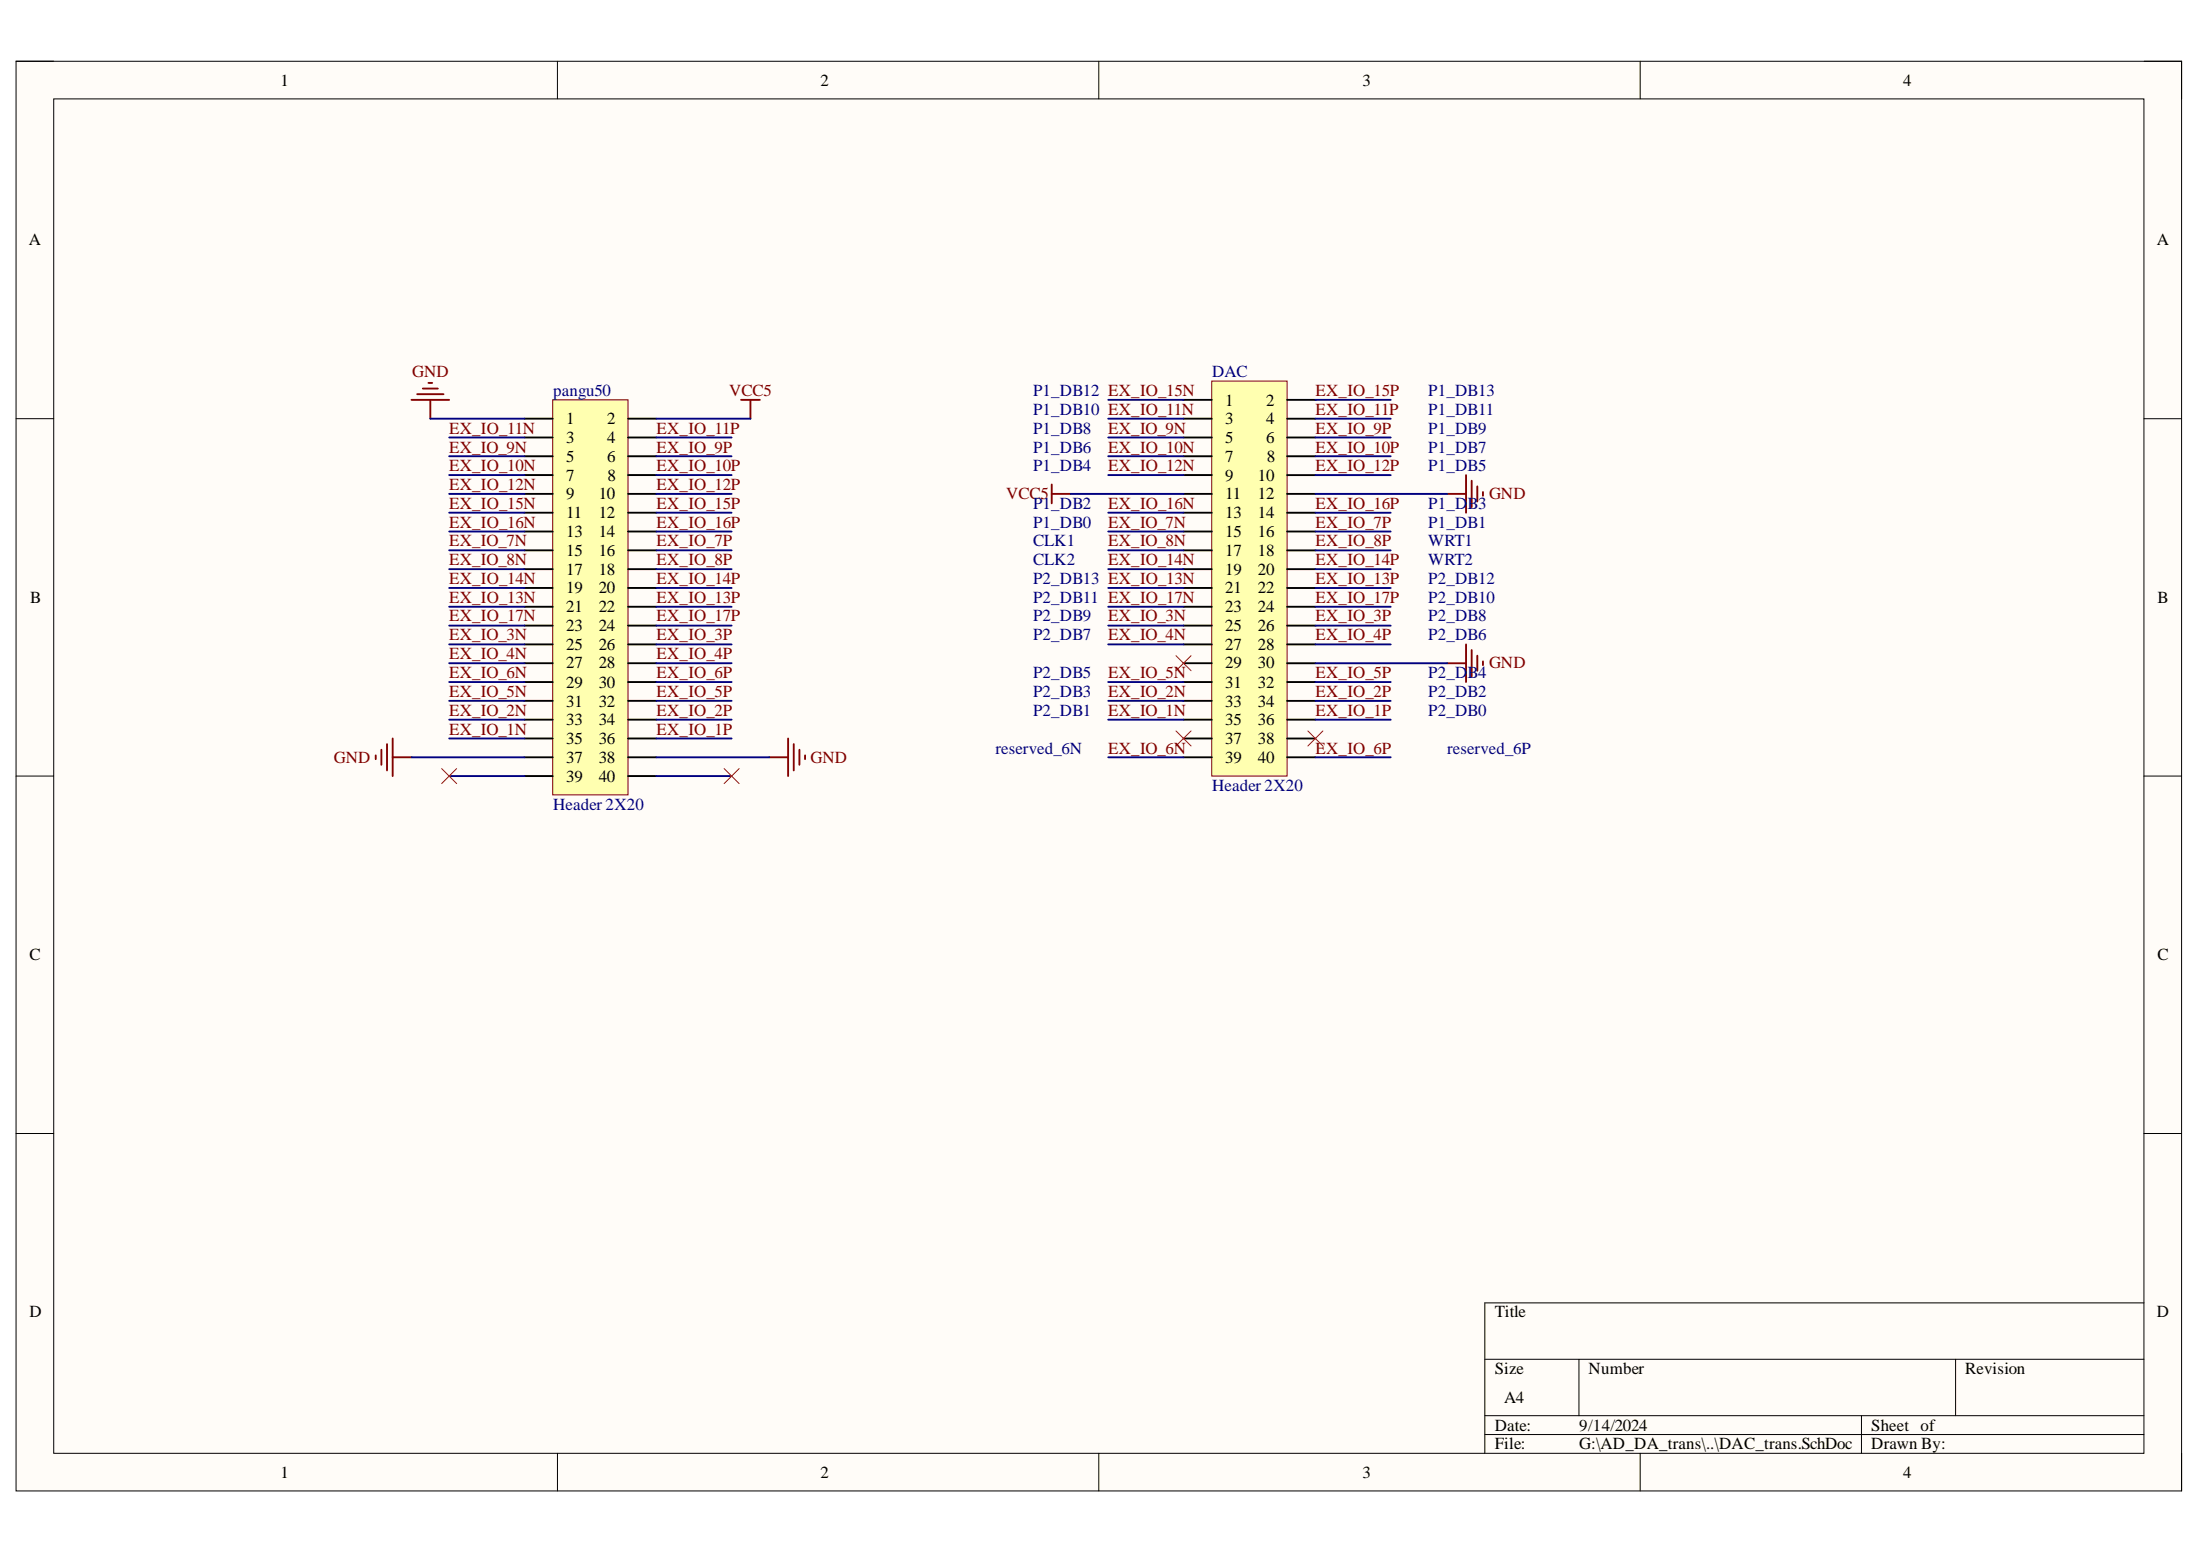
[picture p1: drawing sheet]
<svg xmlns="http://www.w3.org/2000/svg" width="297mm" height="210mm" viewBox="0 0 297 210" stroke-linecap="round" stroke-linejoin="round" font-family="sans-serif">
<path d="M2.2 8.3h292.4v193h-292.4z" fill-rule="evenodd" fill="#fffcf8"/>
<path d="M2.2 8.3h292.4v193h-292.4z" fill="none" stroke="#000" stroke-width=".14"/>
<path d="M7.3 13.4h282.2v182.8h-282.2z" fill-rule="evenodd" fill="#fffcf8"/>
<g fill="none" stroke="#000" stroke-width=".14">
<path d="M2.2 8.3h5.1M7.3 13.4h282.2v182.8h-282.2zM75.3 8.3v5M148.4 8.3v5M221.5 8.3v5.1M289.5 8.3h5.1v5.1M2.2 56.5h5.1M289.5 56.5h5.1M2.2 104.8h5.1M289.5 104.8h5.1M2.2 153h5.1M289.5 153h5.1"/>
<path d="M289.5 175.9h-89v20.3M75.3 196.2v5.1M148.4 196.2v5.1M200.5 183.5h89M200.5 191.1h89M200.5 193.6h89M213.2 183.5v7.6M221.5 196.2v5.1M251.3 191.1v5.1M264 183.5v7.6M294.6 196.2v5.1"/>
</g>
<path d="M74.6 54h10.2v53.3h-10.2z" fill-rule="evenodd" fill="#ffffb0"/>
<path d="M74.6 54h10.2v53.3h-10.2z" fill="none" stroke="#800000" stroke-width=".14"/>
<g fill="none" stroke="#000" stroke-width=".25">
<path d="M70.8 56.5h3.8M70.8 59.1h3.8M84.8 56.5h3.8M84.8 59.1h3.8M70.8 61.6h3.8M70.8 64.1h3.8M70.8 66.7h3.8M70.8 69.2h3.8M70.8 71.7h3.8M70.8 74.3h3.8M70.8 76.8h3.8M70.8 79.4h3.8"/>
<path d="M84.8 61.6h3.8M84.8 64.1h3.8M84.8 66.7h3.8M84.8 69.2h3.8M84.8 71.7h3.8M84.8 74.3h3.8M84.8 76.8h3.8M84.8 79.4h3.8M70.8 81.9h3.8M70.8 84.4h3.8M70.8 87h3.8M70.8 89.5h3.8"/>
<path d="M70.8 92.1h3.8M70.8 94.6h3.8M70.8 97.1h3.8M70.8 99.7h3.8M84.8 81.9h3.8M84.8 84.4h3.8M84.8 87h3.8M84.8 89.5h3.8M84.8 92.1h3.8M84.8 94.6h3.8M84.8 97.1h3.8M84.8 99.7h3.8"/>
<path d="M70.8 102.2h3.8M70.8 104.8h3.8M84.8 102.2h3.8M84.8 104.8h3.8"/>
</g>
<g fill="none" stroke="#800000" stroke-width=".25">
<path d="M55.6 54h5M56.3 53.2h3.6M57.1 52.4h2M57.8 51.7h.6M58.1 54v2.5M100.1 54h2.5M101.3 54v2.5M53 99.7v5.1M106.4 99.7v5.1M50.7 102v.5M51.5 101.2v2M52.3 100.4v3.6"/>
<path d="M53 102.2h2.6M103.9 102.2h2.5M107.2 100.4v3.6M107.9 101.2v2M108.7 102v.5"/>
</g>
<g fill="none" stroke="#000080" stroke-width=".25">
<path d="M58.1 56.5h12.7M60.6 59.1h10.2M88.6 59.1h10.2M88.6 56.5h12.7M60.6 61.6h10.2M60.6 64.1h10.2M60.6 66.7h10.2M60.6 69.2h10.2M60.6 71.7h10.2M60.6 74.3h10.2M60.6 76.8h10.2M60.6 79.4h10.2"/>
<path d="M88.6 61.6h10.2M88.6 64.1h10.2M88.6 66.7h10.2M88.6 69.2h10.2M88.6 71.7h10.2M88.6 74.3h10.2M88.6 76.8h10.2M88.6 79.4h10.2M60.6 81.9h10.2M60.6 84.4h10.2M60.6 87h10.2M60.6 89.5h10.2"/>
<path d="M60.6 92.1h10.2M60.6 94.6h10.2M60.6 97.1h10.2M60.6 99.7h10.2M88.6 81.9h10.2M88.6 84.4h10.2M88.6 87h10.2M88.6 89.5h10.2M88.6 92.1h10.2M88.6 94.6h10.2M88.6 97.1h10.2M88.6 99.7h10.2"/>
<path d="M55.6 102.2h15.2M60.6 104.8h10.2M88.6 104.8h10.2M88.6 102.2h15.3"/>
</g>
<path d="M163.6 51.4h10.2v53.4h-10.2z" fill-rule="evenodd" fill="#ffffb0"/>
<path d="M163.6 51.4h10.2v53.4h-10.2z" fill="none" stroke="#800000" stroke-width=".14"/>
<g fill="none" stroke="#000" stroke-width=".25">
<path d="M159.8 54h3.8M159.8 56.5h3.8M159.8 59.1h3.8M173.8 54h3.8M173.8 56.5h3.8M173.8 59.1h3.8M159.8 61.6h3.8M159.8 64.1h3.8M159.8 66.7h3.8M159.8 69.2h3.8M159.8 71.7h3.8M159.8 74.3h3.8"/>
<path d="M159.8 76.8h3.8M159.8 79.4h3.8M173.8 61.6h3.8M173.8 64.1h3.8M173.8 66.7h3.8M173.8 69.2h3.8M173.8 71.7h3.8M173.8 74.3h3.8M173.8 76.8h3.8M173.8 79.4h3.8M159.8 81.9h3.8M159.8 84.4h3.8"/>
<path d="M159.8 87h3.8M159.8 89.5h3.8M159.8 92.1h3.8M159.8 94.6h3.8M159.8 97.1h3.8M159.8 99.7h3.8M173.8 81.9h3.8M173.8 84.5h3.8M173.8 87h3.8M173.8 89.5h3.8M173.8 92.1h3.8M173.8 94.6h3.8"/>
<path d="M173.8 97.1h3.8M173.8 99.7h3.8M159.8 102.2h3.8M173.8 102.2h3.8"/>
</g>
<g fill="none" stroke="#000080" stroke-width=".25">
<path d="M149.6 54h10.2M149.6 56.5h10.2M149.6 59.1h10.2M177.6 54h10.2M177.6 56.5h10.2M177.6 59.1h10.2M144.5 66.7h15.3M149.6 61.6h10.2M149.6 64.1h10.2M149.6 69.2h10.2M149.6 71.7h10.2M149.6 74.3h10.2"/>
<path d="M149.6 76.8h10.2M149.6 79.4h10.2M177.6 61.6h10.2M177.6 64.1h10.2M177.6 69.2h10.2M177.6 71.7h10.2M177.6 74.3h10.2M177.6 76.8h10.2M177.6 79.4h10.2M177.6 66.7h17.8M149.6 81.9h10.2M149.6 84.4h10.2"/>
<path d="M149.6 87h10.2M149.6 92.1h10.2M149.6 94.6h10.2M149.6 97.1h10.2M177.6 81.9h10.2M177.6 84.5h10.2M177.6 87h10.2M177.6 92.1h10.2M177.6 94.6h10.2M177.6 97.1h10.2M177.6 89.5h17.8M149.6 102.2h10.2"/>
<path d="M177.6 102.2h10.2"/>
</g>
<path d="M142 66.7h2.5M142 65.4v2.5M195.4 66.7h2.5M197.9 64.1v5.1M198.7 64.9v3.6M199.5 65.7v2M200.2 66.4v.5M195.4 89.5h2.5M197.9 87v5.1M198.7 87.7v3.6M199.5 88.5v2M200.2 89.3v.5" fill="none" stroke="#800000" stroke-width=".25"/>
<path d="M158.8 88.5l2 2M158.8 98.7l2 2M160.8 88.5l-2 2M160.8 98.7l-2 2M176.6 98.7l2 2M178.6 98.7l-2 2M59.6 103.7l2.1 2.1M61.7 103.7l-2.1 2.1M97.8 103.7l2 2.1M99.8 103.7l-2 2.1" fill="none" stroke="#f00" stroke-width=".14"/>
<g font-size="2.3">
<text x="37.9" y="11.6">1</text>
<text x="110.8" y="11.6">2</text>
<text x="184" y="11.6">3</text>
<text x="257" y="11.6">4</text>
<text x="3.9" y="33.1">A</text>
<text x="291.2" y="33.1">A</text>
<text x="76.5" y="57.3">1</text>
<text x="76.5" y="59.8">3</text>
<text x="82" y="57.3">2</text>
<text x="82" y="59.8">4</text>
<text x="165.4" y="54.7">1</text>
<text x="165.4" y="57.3">3</text>
<text x="165.4" y="59.8">5</text>
<text x="170.9" y="54.7">2</text>
<text x="170.9" y="57.3">4</text>
<text x="170.9" y="59.8">6</text>
<text x="76.5" y="62.3">5</text>
<text x="76.5" y="64.9">7</text>
<text x="82" y="62.3">6</text>
<text x="82" y="64.9">8</text>
<text x="165.4" y="62.3">7</text>
<text x="165.4" y="64.9">9</text>
<text x="169.8" y="64.9">10</text>
<text x="171" y="62.3">8</text>
<text x="76.5" y="67.4">9</text>
<text x="76.5" y="70">11</text>
<text x="80.9" y="67.4">10</text>
<text x="80.9" y="70">12</text>
<text x="165.4" y="67.4">11</text>
<text x="165.4" y="70">13</text>
<text x="169.8" y="67.4">12</text>
<text x="169.8" y="70">14</text>
<text x="76.5" y="72.5">13</text>
<text x="76.5" y="75">15</text>
<text x="76.5" y="77.6">17</text>
<text x="80.9" y="72.5">14</text>
<text x="80.9" y="75">16</text>
<text x="80.9" y="77.6">18</text>
<text x="165.4" y="72.5">15</text>
<text x="165.4" y="75">17</text>
<text x="165.4" y="77.6">19</text>
<text x="169.8" y="72.5">16</text>
<text x="169.8" y="75">18</text>
<text x="169.8" y="77.6">20</text>
<text x="4.1" y="81.4">B</text>
<text x="76.5" y="80.1">19</text>
<text x="76.5" y="82.6">21</text>
<text x="80.9" y="80.1">20</text>
<text x="80.9" y="82.6">22</text>
<text x="165.4" y="80.1">21</text>
<text x="165.4" y="82.6">23</text>
<text x="169.8" y="80.1">22</text>
<text x="169.8" y="82.6">24</text>
<text x="291.3" y="81.4">B</text>
<text x="76.5" y="85.2">23</text>
<text x="76.5" y="87.7">25</text>
<text x="80.9" y="85.2">24</text>
<text x="80.9" y="87.7">26</text>
<text x="165.4" y="85.2">25</text>
<text x="165.4" y="87.7">27</text>
<text x="169.8" y="85.2">26</text>
<text x="169.8" y="87.7">28</text>
<text x="76.5" y="90.2">27</text>
<text x="76.5" y="92.8">29</text>
<text x="76.5" y="95.4">31</text>
<text x="80.9" y="90.2">28</text>
<text x="80.9" y="92.8">30</text>
<text x="80.9" y="95.4">32</text>
<text x="165.4" y="90.2">29</text>
<text x="165.4" y="92.8">31</text>
<text x="165.4" y="95.4">33</text>
<text x="169.8" y="90.2">30</text>
<text x="169.8" y="92.8">32</text>
<text x="169.8" y="95.4">34</text>
<text x="76.5" y="97.9">33</text>
<text x="76.5" y="100.4">35</text>
<text x="80.9" y="97.9">34</text>
<text x="80.9" y="100.4">36</text>
<text x="165.4" y="97.9">35</text>
<text x="165.4" y="100.4">37</text>
<text x="169.8" y="97.9">36</text>
<text x="169.8" y="100.4">38</text>
<text x="76.5" y="103">37</text>
<text x="76.5" y="105.5">39</text>
<text x="80.9" y="103">38</text>
<text x="80.9" y="105.5">40</text>
<text x="165.4" y="103">39</text>
<text x="169.8" y="103">40</text>
<text x="4" y="129.6">C</text>
<text x="291.3" y="129.6">C</text>
<text x="4" y="177.8">D</text>
<text x="201.8" y="177.8">Title</text>
<text x="291.2" y="177.8">D</text>
<text x="201.8" y="185.5">Size</text>
<text x="214.5" y="185.5">Number</text>
<text x="265.3" y="185.5">Revision</text>
<text x="203.1" y="189.3">A4</text>
<text x="201.8" y="193.1">Date:</text>
<text x="201.8" y="195.7">File:</text>
<text x="213.2" y="193.1">9/14/2024</text>
<text x="213.2" y="195.7">G:\AD_DA_trans\..\DAC_trans.SchDoc</text>
<text x="252.6" y="193.1">Sheet of</text>
<text x="252.6" y="195.7">Drawn By:</text>
<text x="37.9" y="199.5">1</text>
<text x="110.8" y="199.5">2</text>
<text x="184" y="199.5">3</text>
<text x="257" y="199.5">4</text>
</g>
<g font-size="2.3" fill="#800000">
<text x="55.7" y="50.9">GND</text>
<text x="98.5" y="53.5">VCC5</text>
<text x="177.6" y="53.5">EX_IO_15P</text>
<text x="60.6" y="58.5">EX_IO_11N</text>
<text x="88.6" y="58.5">EX_IO_11P</text>
<text x="149.6" y="58.5">EX_IO_9N</text>
<text x="177.6" y="56">EX_IO_11P</text>
<text x="177.6" y="58.5">EX_IO_9P</text>
<text x="60.6" y="61.1">EX_IO_9N</text>
<text x="60.6" y="63.6">EX_IO_10N</text>
<text x="88.6" y="61.1">EX_IO_9P</text>
<text x="88.6" y="63.6">EX_IO_10P</text>
<text x="149.6" y="61.1">EX_IO_10N</text>
<text x="149.6" y="63.6">EX_IO_12N</text>
<text x="177.6" y="61.1">EX_IO_10P</text>
<text x="177.6" y="63.6">EX_IO_12P</text>
<text x="60.6" y="66.2">EX_IO_12N</text>
<text x="60.6" y="68.7">EX_IO_15N</text>
<text x="60.6" y="71.2">EX_IO_16N</text>
<text x="88.6" y="66.2">EX_IO_12P</text>
<text x="88.6" y="68.7">EX_IO_15P</text>
<text x="88.6" y="71.2">EX_IO_16P</text>
<text x="135.8" y="67.4">VCC5</text>
<text x="149.6" y="68.7">EX_IO_16N</text>
<text x="149.6" y="71.2">EX_IO_7N</text>
<text x="177.6" y="68.7">EX_IO_16P</text>
<text x="177.6" y="71.2">EX_IO_7P</text>
<text x="201" y="67.4">GND</text>
<text x="60.6" y="73.8">EX_IO_7N</text>
<text x="60.6" y="76.3">EX_IO_8N</text>
<text x="88.6" y="73.8">EX_IO_7P</text>
<text x="88.6" y="76.3">EX_IO_8P</text>
<text x="149.6" y="73.8">EX_IO_8N</text>
<text x="149.6" y="76.3">EX_IO_14N</text>
<text x="177.6" y="73.8">EX_IO_8P</text>
<text x="177.6" y="76.3">EX_IO_14P</text>
<text x="60.6" y="78.8">EX_IO_14N</text>
<text x="60.6" y="81.4">EX_IO_13N</text>
<text x="60.6" y="83.9">EX_IO_17N</text>
<text x="88.6" y="78.8">EX_IO_14P</text>
<text x="88.6" y="81.4">EX_IO_13P</text>
<text x="88.6" y="83.9">EX_IO_17P</text>
<text x="149.6" y="83.9">EX_IO_3N</text>
<text x="177.6" y="78.8">EX_IO_13P</text>
<text x="177.6" y="81.4">EX_IO_17P</text>
<text x="177.6" y="83.9">EX_IO_3P</text>
<text x="60.6" y="86.4">EX_IO_3N</text>
<text x="60.6" y="89">EX_IO_4N</text>
<text x="88.6" y="86.4">EX_IO_3P</text>
<text x="88.6" y="89">EX_IO_4P</text>
<text x="149.6" y="86.4">EX_IO_4N</text>
<text x="177.6" y="86.4">EX_IO_4P</text>
<text x="60.6" y="91.5">EX_IO_6N</text>
<text x="60.6" y="94.1">EX_IO_5N</text>
<text x="88.6" y="91.5">EX_IO_6P</text>
<text x="88.6" y="94.1">EX_IO_5P</text>
<text x="149.6" y="91.5">EX_IO_5N</text>
<text x="149.6" y="94.1">EX_IO_2N</text>
<text x="177.6" y="91.5">EX_IO_5P</text>
<text x="177.6" y="94.1">EX_IO_2P</text>
<text x="201" y="90.2">GND</text>
<text x="60.6" y="96.6">EX_IO_2N</text>
<text x="60.6" y="99.2">EX_IO_1N</text>
<text x="88.6" y="96.6">EX_IO_2P</text>
<text x="88.6" y="99.2">EX_IO_1P</text>
<text x="149.6" y="96.6">EX_IO_1N</text>
<text x="149.6" y="101.7">EX_IO_6N</text>
<text x="177.6" y="96.6">EX_IO_1P</text>
<text x="177.6" y="101.7">EX_IO_6P</text>
<text x="45.1" y="103">GND</text>
<text x="109.4" y="103">GND</text>
</g>
<g font-size="2.3" fill="#000080">
<text x="74.7" y="53.5">pangu50</text>
<text x="139.5" y="53.5">P1_DB12 EX_IO_15N</text>
<text x="163.7" y="50.9">DAC</text>
<text x="192.8" y="53.5">P1_DB13</text>
<text x="139.5" y="56">P1_DB10 EX_IO_11N</text>
<text x="139.5" y="58.5">P1_DB8</text>
<text x="192.8" y="56">P1_DB11</text>
<text x="192.8" y="58.5">P1_DB9</text>
<text x="139.5" y="61.1">P1_DB6</text>
<text x="139.5" y="63.6">P1_DB4</text>
<text x="192.8" y="61.1">P1_DB7</text>
<text x="192.8" y="63.6">P1_DB5</text>
<text x="139.5" y="68.7">P1_DB2</text>
<text x="139.5" y="71.2">P1_DB0</text>
<text x="192.8" y="68.7">P1_D</text>
<text x="192.8" y="71.2">P1_DB1</text>
<text x="198.2" y="68.7">B3</text>
<text x="139.5" y="73.8">CLK1</text>
<text x="139.5" y="76.3">CLK2</text>
<text x="192.8" y="73.8">WRT1</text>
<text x="192.8" y="76.3">WRT2</text>
<text x="139.5" y="78.8">P2_DB13 EX_IO_13N</text>
<text x="139.5" y="81.4">P2_DB11 EX_IO_17N</text>
<text x="139.5" y="83.9">P2_DB9</text>
<text x="192.8" y="78.8">P2_DB12</text>
<text x="192.8" y="81.4">P2_DB10</text>
<text x="192.8" y="83.9">P2_DB8</text>
<text x="139.5" y="86.4">P2_DB7</text>
<text x="192.8" y="86.4">P2_DB6</text>
<text x="139.5" y="91.5">P2_DB5</text>
<text x="139.5" y="94.1">P2_DB3</text>
<text x="192.8" y="91.5">P2_D</text>
<text x="192.8" y="94.1">P2_DB2</text>
<text x="198.2" y="91.5">B4</text>
<text x="134.4" y="101.7">reserved_6N</text>
<text x="139.5" y="96.6">P2_DB1</text>
<text x="192.8" y="96.6">P2_DB0</text>
<text x="195.4" y="101.7">reserved_6P</text>
<text x="163.7" y="106.8">Header 2X20</text>
<text x="74.7" y="109.3">Header 2X20</text>
</g>
</svg>
